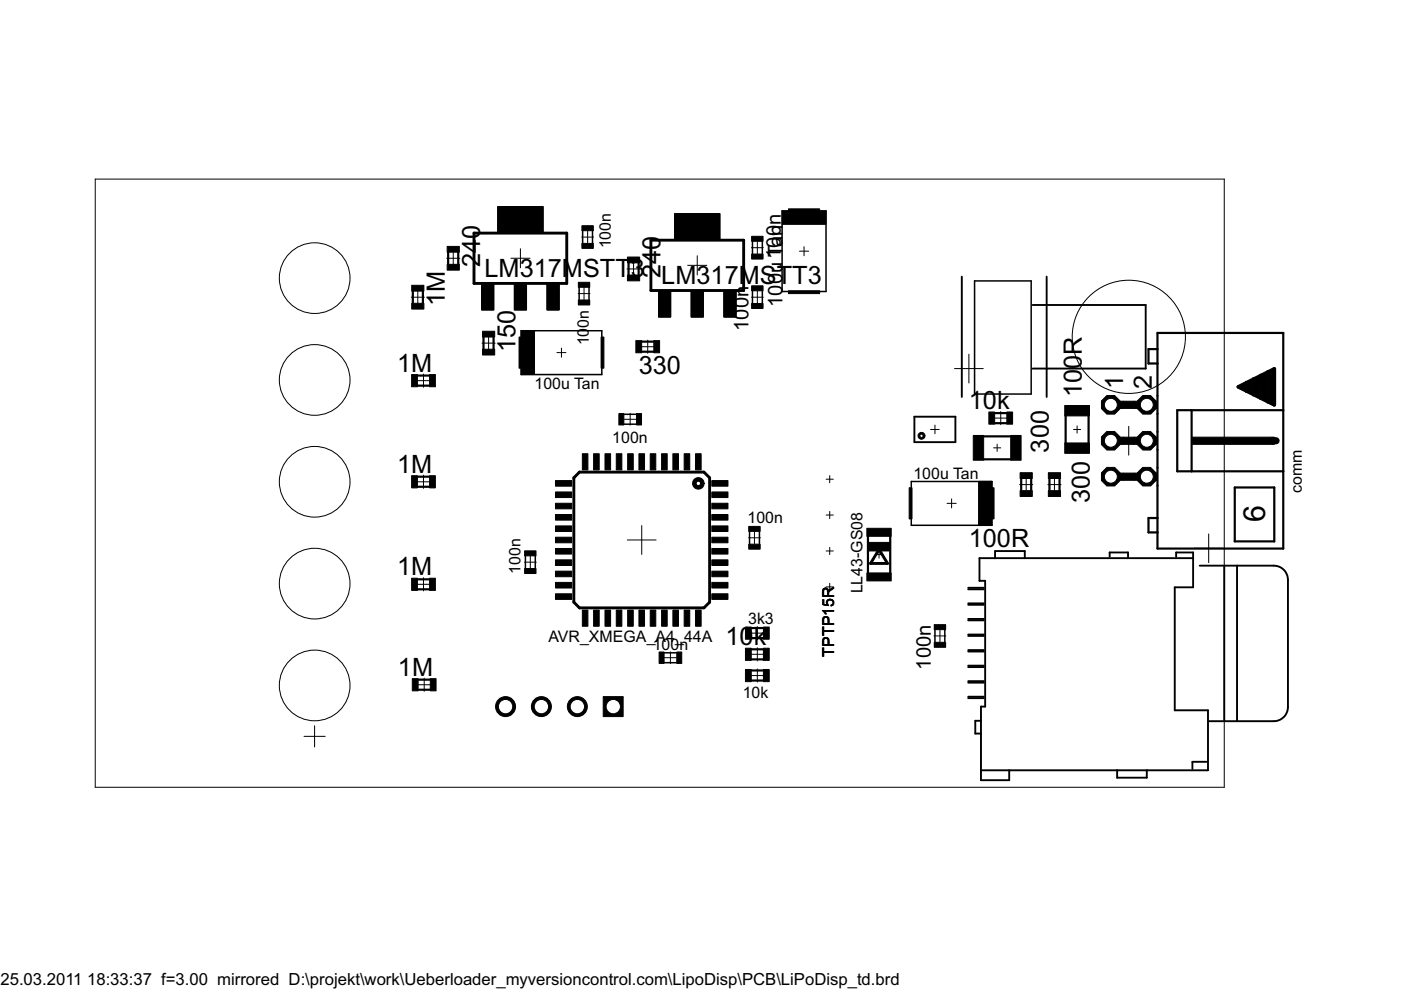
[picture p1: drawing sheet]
<svg xmlns="http://www.w3.org/2000/svg" width="297mm" height="210mm" viewBox="0 0 297 210" stroke-linecap="round" stroke-linejoin="round" font-family="sans-serif">
<g fill="#000" stroke="#000" stroke-width=".21">
<path d="M96.1 53.4v2.8zM94.7 54.8h2.8zM110.3 52.7v4.1zM108.3 54.8h4.1zM124.6 49v2.5zM123.3 50.3h2.5zM134.3 55.6v2.8zM132.9 57h2.8zM147.8 54.2v4.1zM145.8 56.3h4.1zM160.6 51.3v2.5zM159.3 52.5h2.5z"/>
<path d="M170.5 52.3v1.9zM169.5 53.3h1.9zM88.6 61.6v2.8zM87.2 63h2.8zM103.6 71.4v2.7zM102.2 72.7h2.8zM119 73.8v1.9zM118.1 74.8h1.9zM123.8 61v2.5zM122.6 62.3h2.5zM137.3 72.1v2.8zM135.9 73.5h2.8z"/>
<path d="M160.6 61.7v2.6zM159.3 63h2.5zM202.4 78.1h6.1zM89.8 79.3v2.8zM88.4 80.7h2.8zM133.6 87.6v2.5zM132.4 88.9h2.5zM198.2 90.1v1.9zM197.3 91.1h1.8zM205.4 75.1v6.1zM211.4 94.2v1.5zM210.7 95h1.5z"/>
<path d="M212.2 87.2v2.8zM210.8 88.6h2.8zM228.4 90.3v1.5zM227.6 91.1h1.5zM239.3 90.4v6.1zM236.3 93.5h6.1zM89.8 100.8v2.7zM88.4 102.2h2.8zM111.2 119.2h2.5zM136.1 111.4v6.1zM133 114.5h6.1zM160 112.8v2.5z"/>
<path d="M158.7 114h2.5zM175.9 108.4v1.6zM175.9 116.1v1.5zM175.9 100.8v1.6zM175.2 109.2h1.5zM175.2 116.8h1.5zM175.2 101.6h1.5zM186.4 116.8v1.5zM185.6 117.6h1.5zM201.8 105.8v1.9zM200.8 106.7h1.9zM217.6 101.3v2.8z"/>
<path d="M216.2 102.7h2.8zM223.6 101.3v2.8zM222.2 102.7h2.8zM256.3 113.2v6.1zM253.2 116.2h6.1zM89.8 122.5v2.8zM88.4 123.9h2.8zM112.4 117.9v2.6zM140.9 139.4h2.5zM160.6 132.8v2.8zM159.2 134.2h2.8zM159.2 138.7h2.8z"/>
<path d="M175.9 123.7v1.5zM175.2 124.4h1.5zM199.3 133.6v2.5zM198 134.8h2.5zM66.7 153.9v4.5zM64.5 156.1h4.4zM89.9 143.8v2.8zM88.5 145.2h2.8zM142.1 138.2v2.5zM160.6 141.8v2.8zM160.6 137.3v2.8zM159.2 143.2h2.8z"/>
<path d="M194.8 92a.73 .73 0 0 1 .8-.3 .73 .73 0 0 1 .5 .7h-.4a.35 .35 0 0 1-.5 .3 .35 .35 0 0 1-.1-.6 .35 .35 0 0 1 .6 .2v.1h.4a.73 .73 0 0 1-.9 .7 .73 .73 0 0 1-.4-1.1z" fill-rule="evenodd"/>
<path d="M147.1 101.8a1.23 1.23 0 0 1 1.3-.5 1.23 1.23 0 0 1 .9 1.2h-.8a.47 .47 0 0 1-.6 .4 .47 .47 0 0 1-.2-.8 .47 .47 0 0 1 .8 .2v.2h.8a1.23 1.23 0 0 1-1.6 1.2 1.23 1.23 0 0 1-.6-1.9z" fill-rule="evenodd"/>
</g>
<g fill="#000" stroke="#000" stroke-width=".61">
<path d="M100.5 49.4h19.7zM120.2 49.4v10.7zM138 50.9h19.7zM157.7 50.9v10.7zM100.5 49.4v10.7zM100.5 60.1h19.7zM138 50.9v10.7zM138 61.6h19.7zM122.9 100.1l-1.2 1.2zM122.9 100.1h26.3zM149.2 100.1l1.3 1.2zM150.5 101.3v26.4z"/>
<path d="M184.6 119.5h3.6zM186.4 116.5l-1.8 3zM186.4 116.5l1.8 3zM121.7 101.3v26.4zM121.7 127.7l1.2 1.2zM122.9 128.9h26.3zM150.5 127.7l-1.3 1.2z"/>
</g>
<path d="M270.2 78.2v7.6zM262.6 82l7.6-3.8zM262.6 82l7.6 3.8z" fill="#000" stroke="#000" stroke-width=".78"/>
<g fill="#000" stroke="#000" stroke-width=".47">
<path d="M95 53.5v2.6zM97.2 53.5v2.6zM133.3 55.7v2.6zM135.4 55.7v2.6zM87.5 61.7v2.6zM89.7 61.7v2.6zM88.5 79.6h2.6zM102.5 71.5v2.6zM104.6 71.5v2.6zM136 74.6h2.6zM136 72.4h2.6zM243.5 74v3.1z"/>
<path d="M245.4 70.6v3.4zM243.5 77.1h1.9zM245.4 77.1v6.8zM243.5 74h1.9zM245.4 74v3.1zM245.4 70.6h26.7zM88.5 81.8h2.6zM208.6 92.5h5.7zM208.6 97.4h5.7zM210.9 89.7h2.6zM210.9 87.6h2.6zM225.9 88.2v5.7z"/>
<path d="M230.8 88.2v5.7zM245.4 87.7v3.8zM245.4 95.4v3.8zM245.4 83.9v3.8zM245.4 91.5v3.9zM245.4 99.2v3.8zM249.6 87v12.9zM252.6 87v12.9zM249.6 87h3zM249.6 99.9h3zM252.6 87h19.5zM272.1 87v12.9z"/>
<path d="M252.6 99.9h19.5zM272.1 99.9v16.4zM272.1 70.6v16.4zM88.5 103.2h2.6zM88.5 101.1h2.6zM216.5 101.5v2.5zM218.6 101.5v2.5zM222.5 101.5v2.5zM224.6 101.5v2.5zM243.5 109.8v3.1zM245.4 112.9v3.4zM243.5 109.8h1.9z"/>
<path d="M245.4 103v6.8zM243.5 112.9h1.9zM245.4 109.8v3.1zM261.8 103.4v11.4zM261.8 103.4h8.4zM261.8 114.8h8.4zM270.2 103.4v11.4zM245.4 116.3h26.7zM88.5 124.9h2.6zM88.5 122.8h2.6zM159.3 135.3h2.6zM159.3 139.8h2.6z"/>
<path d="M159.3 133.2h2.6zM159.3 137.7h2.6zM184 113.6v8zM188.7 113.6v8zM88.6 146.2h2.6zM88.6 144.1h2.6zM159.3 144.3h2.6zM159.3 142.2h2.6z"/>
</g>
<g fill="#000" stroke="#000" stroke-width=".21">
<path d="M94.8 52.2h2.6v1.3h-2.6zM94.8 56h2.6v1.3h-2.6zM105.5 43.8h9.6v5.5h-9.6zM122.6 59.9h2.4v1h-2.4zM123.4 51.6h2.4v1.1h-2.4zM123.4 47.9h2.4v1h-2.4zM133 54.5h2.6v1.2h-2.6zM133 58.3h2.6v1.2h-2.6zM143 45.3h9.6v5.5h-9.6zM159.4 53.9h2.4v1h-2.4zM159.4 50.1h2.4v1.1h-2.4zM167.2 44.3h6.6v.6h-6.6z"/>
<path d="M165.8 44.7h9.3v2.9h-9.3zM87.3 79.4h1.2v2.6h-1.2zM87.3 60.5h2.6v1.2h-2.6zM87.3 64.3h2.6v1.2h-2.6zM91.1 79.4h1.2v2.6h-1.2zM102.1 60.2h2.6v5.5h-2.6zM102.3 70.2h2.6v1.3h-2.6zM102.3 74h2.6v1.3h-2.6zM110 71.5h.6v6.6h-.6zM109.1 60.2h2.5v5.5h-2.5zM110.5 70.1h2.8v9.3h-2.8zM116 60.2h2.6v5.5h-2.6z"/>
<path d="M122.6 63.6h2.4v1.1h-2.4zM127.4 71.5h.6v6.6h-.6zM134.8 72.2h1.2v2.6h-1.2zM138.6 72.2h1.2v2.6h-1.2zM139.6 61.7h2.6v5.5h-2.6zM146.5 61.7h2.6v5.5h-2.6zM153.5 61.7h2.6v5.5h-2.6zM159.4 60.6h2.4v1.1h-2.4zM159.4 64.3h2.4v1.1h-2.4zM167.2 61.7h6.6v.6h-6.6zM267.1 79.4h1.5v5.3h-1.5zM268.6 78.6h1.6v6.8h-1.6z"/>
<path d="M123.5 96.2h1.2v3.4h-1.2zM125.9 96.2h1.1v3.4h-1.1zM128.3 96.2h1.2v3.4h-1.2zM130.7 96.2h1.1v3.4h-1.1zM131.2 87.7h1.1v2.4h-1.1zM133.1 96.2h1.2v3.4h-1.2zM135 87.7h1v2.4h-1zM135.5 96.2h1.2v3.4h-1.2zM137.9 96.2h1.1v3.4h-1.1zM140.3 96.2h1.2v3.4h-1.2zM142.7 96.2h1.1v3.4h-1.1zM145.1 96.2h1.1v3.4h-1.1z"/>
<path d="M147.5 96.2h1.2v3.4h-1.2zM206.4 92.3h2.2v5.3h-2.2zM209.7 87.4h1.2v2.5h-1.2zM213.5 87.4h1.2v2.5h-1.2zM214.3 92.3h2.2v5.3h-2.2zM225.7 86h5.3v2.2h-5.3zM225.7 93.9h5.3v2.2h-5.3zM234.7 85.1h3.5v1.5h-3.5zM234.7 92.7h3.5v1.5h-3.5zM238.2 85.1h2.3v1.5h-2.3zM238.2 92.7h2.3v1.5h-2.3zM240.5 85.1h4.9v1.5h-4.9z"/>
<path d="M240.5 92.7h4.9v1.5h-4.9zM263.3 81.6h.8v.8h-.8zM264.1 80.9h1.5v2.3h-1.5zM265.6 80.1h1.5v3.8h-1.5zM252.6 92.7h17.6v1.5h-17.6zM87.3 100.9h1.2v2.5h-1.2zM91.1 100.9h1.2v2.5h-1.2zM111.2 116.8h2.4v1.1h-2.4zM117.8 101.9h3.4v1.2h-3.4zM117.8 104.3h3.4v1.2h-3.4zM117.8 106.7h3.4v1.2h-3.4zM117.8 109.1h3.4v1.2h-3.4z"/>
<path d="M117.8 111.5h3.4v1.2h-3.4zM117.8 113.9h3.4v1.2h-3.4zM117.8 116.3h3.4v1.2h-3.4zM117.8 118.7h3.4v1.2h-3.4zM150.9 118.7h3.4v1.2h-3.4zM150.9 116.3h3.4v1.2h-3.4zM150.9 113.9h3.4v1.2h-3.4zM150.9 111.5h3.4v1.2h-3.4zM150.9 109.1h3.4v1.2h-3.4zM150.9 106.7h3.4v1.2h-3.4zM150.9 104.3h3.4v1.2h-3.4zM150.9 101.9h3.4v1.2h-3.4z"/>
<path d="M158.7 115.4h2.5v1h-2.5zM158.7 111.6h2.5v1.1h-2.5zM184 115h4.7v1.8h-4.7zM183.8 112h5.2v1.7h-5.2zM192.8 103.4h.6v6.6h-.6zM207.5 102.1h2.8v9.3h-2.8zM210.2 103.4h.6v6.6h-.6zM216.3 100.2h2.6v1.3h-2.6zM216.3 104h2.6v1.3h-2.6zM222.3 100.2h2.6v1.3h-2.6zM222.3 104h2.6v1.3h-2.6zM234.7 100.3h3.5v1.5h-3.5z"/>
<path d="M238.2 100.3h2.3v1.5h-2.3zM240.5 100.3h4.9v1.5h-4.9zM87.3 122.6h1.2v2.6h-1.2zM91.1 122.6h1.2v2.6h-1.2zM111.2 120.5h2.4v1.1h-2.4zM117.8 121.1h3.4v1.2h-3.4zM117.8 123.5h3.4v1.2h-3.4zM117.8 125.9h3.4v1.2h-3.4zM123.5 129.3h1.2v3.5h-1.2zM125.9 129.3h1.1v3.5h-1.1zM128.3 129.3h1.2v3.5h-1.2zM130.7 129.3h1.1v3.5h-1.1z"/>
<path d="M133.1 129.3h1.2v3.5h-1.2zM135.5 129.3h1.2v3.5h-1.2zM137.9 129.3h1.1v3.5h-1.1zM139.7 138.2h1.1v2.5h-1.1zM140.3 129.3h1.2v3.5h-1.2zM142.7 129.3h1.1v3.5h-1.1zM143.5 138.2h1v2.5h-1zM145.1 129.3h1.1v3.5h-1.1zM147.5 129.3h1.2v3.5h-1.2zM150.9 125.9h3.4v1.2h-3.4zM150.9 123.5h3.4v1.2h-3.4zM150.9 121.1h3.4v1.2h-3.4z"/>
<path d="M158.1 132.9h1.2v2.6h-1.2zM158.1 137.4h1.2v2.6h-1.2zM161.9 132.9h1.2v2.6h-1.2zM161.9 137.4h1.2v2.6h-1.2zM183.8 121.5h5.2v1.7h-5.2zM198.1 132.4h2.4v1.1h-2.4zM198.1 136.2h2.4v1h-2.4zM87.4 143.9h1.2v2.6h-1.2zM91.2 143.9h1.3v2.6h-1.3zM158.1 141.9h1.2v2.6h-1.2zM161.9 141.9h1.2v2.6h-1.2z"/>
<circle cx="235.5" cy="85.8" r="2.13"/>
</g>
<path d="M269.8 93.5h.8z" fill="#000" stroke="#000" stroke-width="1.5"/>
<g fill="#000" stroke="#000" stroke-width=".4">
<path d="M218.9 78.1h3zM221.9 64.7v13.4zM221.9 58.7v6zM218.9 64.7h3zM221.9 78.1h21zM221.9 64.7h21zM242.9 64.7v13.4zM193.9 88.3h8.7zM193.9 88.3v5.4zM202.6 88.3v5.4zM193.9 93.7h8.7zM203.9 58.7v25.5z"/>
<path d="M221.9 78.1v6.1zM207.7 118.3h3.3zM211 118.3h6.3zM211 116.8v1.5zM211 116.8h6.3zM217.3 118.3h21.9zM217.3 116.8v1.5zM235.3 117.1v.9zM235.3 117.1h3.9zM239.2 118.3h13.8zM239.2 117.1v1.2zM249.4 117.1v.9z"/>
<path d="M249.4 117.1h3.6zM253 117.1v1.2zM254.4 119.9h15.7zM205.3 138.1h3.3zM205.3 137.8h3.3zM205.3 134.8h3.3zM205.3 134.5h3.3zM205.3 131.5h3.3zM205.3 131.2h3.3zM205.3 128.2h3.3zM205.3 127.9h3.3zM205.3 124.9h3.3z"/>
<path d="M205.3 124.6h3.3zM207.7 118.3v4.8zM207.7 123.1h1.2zM249.1 124.5h3.9zM253 118.3v6.2zM205.3 148h3.3zM205.3 144.7h3.3zM205.3 141.1h3.3zM205.3 141.4h3.3zM205.3 144.4h3.3zM205.3 147.7h3.3zM206.8 152.8v2.7z"/>
<path d="M206.8 152.8h1.2zM208 152.8v2.7zM208 149.8v3zM208 149.8h.9zM206.8 155.5h1.2zM208.9 123.1v26.7zM249.1 124.5v26.1zM249.1 150.6h7zM259.6 119.9v33zM262.3 119.9v33zM256.3 152.9h13.8zM273.1 122.9v27z"/>
<path d="M208 155.5v7.8zM208 163.3v2.1zM214 163.3v2.1zM208 165.4h6zM208 163.3h6zM214 163.3h22.9zM236.9 163.3v1.6zM236.9 163.3h6.2zM243.1 163.3v1.6zM236.9 164.9h6.2zM252.8 161.5v1.5zM252.8 161.5h3z"/>
<path d="M256.1 150.6v12.7zM243.1 163.3h13z"/>
</g>
<g fill="#000" stroke="#000" stroke-width=".32">
<path d="M123.5 48.1v4.3zM125.6 48.1v4.3zM159.5 50.3v4.4zM161.6 50.3v4.4zM165.8 44.7h9.3zM175.1 44.7v17.1zM206.6 59.6v23.9zM206.6 59.6h12zM110.5 70.1h17.1zM110.5 70.1v9.3zM122.8 60.1v4.3zM124.9 60.1v4.3z"/>
<path d="M127.6 70.1v9.3zM110.5 79.4h17.1zM159.5 60.8v4.4zM161.6 60.8v4.4zM165.8 44.7v17.1zM165.8 61.8h9.3zM131.4 87.8h4.4zM131.4 89.9h4.4zM206.6 83.5h12zM218.6 59.6v23.9zM113.5 117v4.4zM158.9 111.8v4.4z"/>
<path d="M161 111.8v4.4zM193.2 102.1v9.3zM193.2 102.1h17.1zM193.2 111.4h17.1zM210.3 102.1v9.3zM111.4 117v4.4zM140 138.4h4.3zM198.2 132.7v4.3zM200.3 132.7v4.3zM140 140.5h4.3z"/>
</g>
<path d="M270.1 119.9a3 3 0 0 1 3 3M273.1 149.9a3 3 0 0 1-3 3" fill="none" stroke="#000" stroke-width=".4"/>
<circle cx="235.5" cy="85.8" r="1.38" fill="#fff" stroke="#000" stroke-width=".21"/>
<circle cx="243.1" cy="85.8" r="2.13" fill="#000" stroke="#000" stroke-width=".21"/>
<circle cx="243.1" cy="85.8" r="1.38" fill="#fff" stroke="#000" stroke-width=".21"/>
<circle cx="235.5" cy="93.5" r="2.13" fill="#000" stroke="#000" stroke-width=".21"/>
<circle cx="235.5" cy="93.5" r="1.38" fill="#fff" stroke="#000" stroke-width=".21"/>
<circle cx="243.1" cy="93.5" r="2.13" fill="#000" stroke="#000" stroke-width=".21"/>
<circle cx="243.1" cy="93.5" r="1.38" fill="#fff" stroke="#000" stroke-width=".21"/>
<circle cx="235.5" cy="101.1" r="2.13" fill="#000" stroke="#000" stroke-width=".21"/>
<circle cx="235.5" cy="101.1" r="1.38" fill="#fff" stroke="#000" stroke-width=".21"/>
<circle cx="243.1" cy="101.1" r="2.13" fill="#000" stroke="#000" stroke-width=".21"/>
<circle cx="243.1" cy="101.1" r="1.38" fill="#fff" stroke="#000" stroke-width=".21"/>
<path d="M127.9 147.7h4.2v4.2h-4.2z" fill="#000" stroke="#000" stroke-width=".21"/>
<circle cx="130" cy="149.8" r="1.52" fill="#fff" stroke="#000" stroke-width=".21"/>
<circle cx="122.4" cy="149.8" r="2.12" fill="#000" stroke="#000" stroke-width=".21"/>
<circle cx="122.4" cy="149.8" r="1.52" fill="#fff" stroke="#000" stroke-width=".21"/>
<circle cx="114.8" cy="149.8" r="2.12" fill="#000" stroke="#000" stroke-width=".21"/>
<circle cx="114.8" cy="149.8" r="1.52" fill="#fff" stroke="#000" stroke-width=".21"/>
<circle cx="107.2" cy="149.8" r="2.12" fill="#000" stroke="#000" stroke-width=".21"/>
<circle cx="107.2" cy="149.8" r="1.52" fill="#fff" stroke="#000" stroke-width=".21"/>
<path d="M20.2 38h239.4zM20.2 38v128.9zM20.2 166.9h239.4zM259.6 38v128.9z" fill="#000" stroke="#000" stroke-width=".21"/>
<g fill="none" stroke="#000" stroke-width=".21">
<circle cx="66.7" cy="59" r="7.5"/>
<circle cx="239.3" cy="71.4" r="12"/>
<circle cx="66.7" cy="80.6" r="7.5"/>
<circle cx="66.7" cy="102.2" r="7.5"/>
<circle cx="66.7" cy="123.7" r="7.5"/>
<circle cx="66.7" cy="145.3" r="7.5"/>
</g>
<text font-size="7.2" x="268.3" y="110.8" transform="rotate(-90 268.3 110.8)">6</text>
<g font-size="6">
<text x="101.8" y="56.7" transform="rotate(-90 101.8 56.7)">240</text>
<text x="102.7" y="58.7">LM317MSTT3</text>
<text x="140" y="58.9" transform="rotate(-90 140 58.9)">240</text>
<text x="94.3" y="64.9" transform="rotate(-90 94.3 64.9)">1M</text>
<text x="140.2" y="60.2">LM317MSTT3</text>
<text x="109.3" y="74.7" transform="rotate(-90 109.3 74.7)">150</text>
<text x="84.2" y="78.8">1M</text>
<text x="135.4" y="79.2">330</text>
<text x="238.1" y="82.6" transform="rotate(-90 238.1 82.6)">1</text>
<text x="244.2" y="82.5" transform="rotate(-90 244.2 82.5)">2</text>
<text x="205.4" y="86.7">10k</text>
<text x="229.4" y="84.2" transform="rotate(-90 229.4 84.2)">100R</text>
<text x="222.4" y="96" transform="rotate(-90 222.4 96)">300</text>
<text x="84.2" y="100.2">1M</text>
<text x="231.1" y="106.7" transform="rotate(-90 231.1 106.7)">300</text>
<text x="205.4" y="116">100R</text>
<text x="84.2" y="122">1M</text>
<text x="153.8" y="136.8">10k</text>
<text x="84.4" y="143.3">1M</text>
</g>
<g font-size="4.8">
<text x="165.9" y="52.3" transform="rotate(-90 165.9 52.3)">an</text>
<text x="165.9" y="65.1" transform="rotate(-90 165.9 65.1)">100u1T00n</text>
<text x="158.7" y="70.2" transform="rotate(-90 158.7 70.2)">100n</text>
<text x="197.4" y="142" transform="rotate(-90 197.4 142)">100n</text>
</g>
<g font-size="4">
<text x=".1" y="208.8">25.03.2011</text>
<text x="18.5" y="208.8">18:33:37 f=3.00 mirrored D:\projekt\work\Ueberloader_myversioncontrol.com\LipoDisp\PCB\LiPoDisp_td.brd</text>
</g>
<g font-size="3.8">
<text x="129.5" y="52.7" transform="rotate(-90 129.5 52.7)">100n</text>
<text x="124.9" y="69.5" transform="rotate(-90 124.9 69.5)">0n</text>
<text x="124.9" y="73.2" transform="rotate(-90 124.9 73.2)">10</text>
<text x="113.3" y="82.4">100u Tan</text>
<text x="129.8" y="94">100n</text>
<text x="193.7" y="101.5">100u Tan</text>
<text x="276" y="104.5" transform="rotate(-90 276 104.5)">comm</text>
<text x="158.5" y="110.8">100n</text>
<text x="110.3" y="121.6" transform="rotate(-90 110.3 121.6)">100n</text>
<text x="182.9" y="125.8" transform="rotate(-90 182.9 125.8)">LL43-GS08</text>
<text x="116.3" y="136.1">AVR_XMEGA_A4_44A</text>
<text x="138.4" y="137.9">100n</text>
<text x="158.6" y="132.3">3k3</text>
<text x="176.8" y="139.2" transform="rotate(-90 176.8 139.2)">TPTP15R</text>
<text x="157.5" y="148">10k</text>
</g>
</svg>
